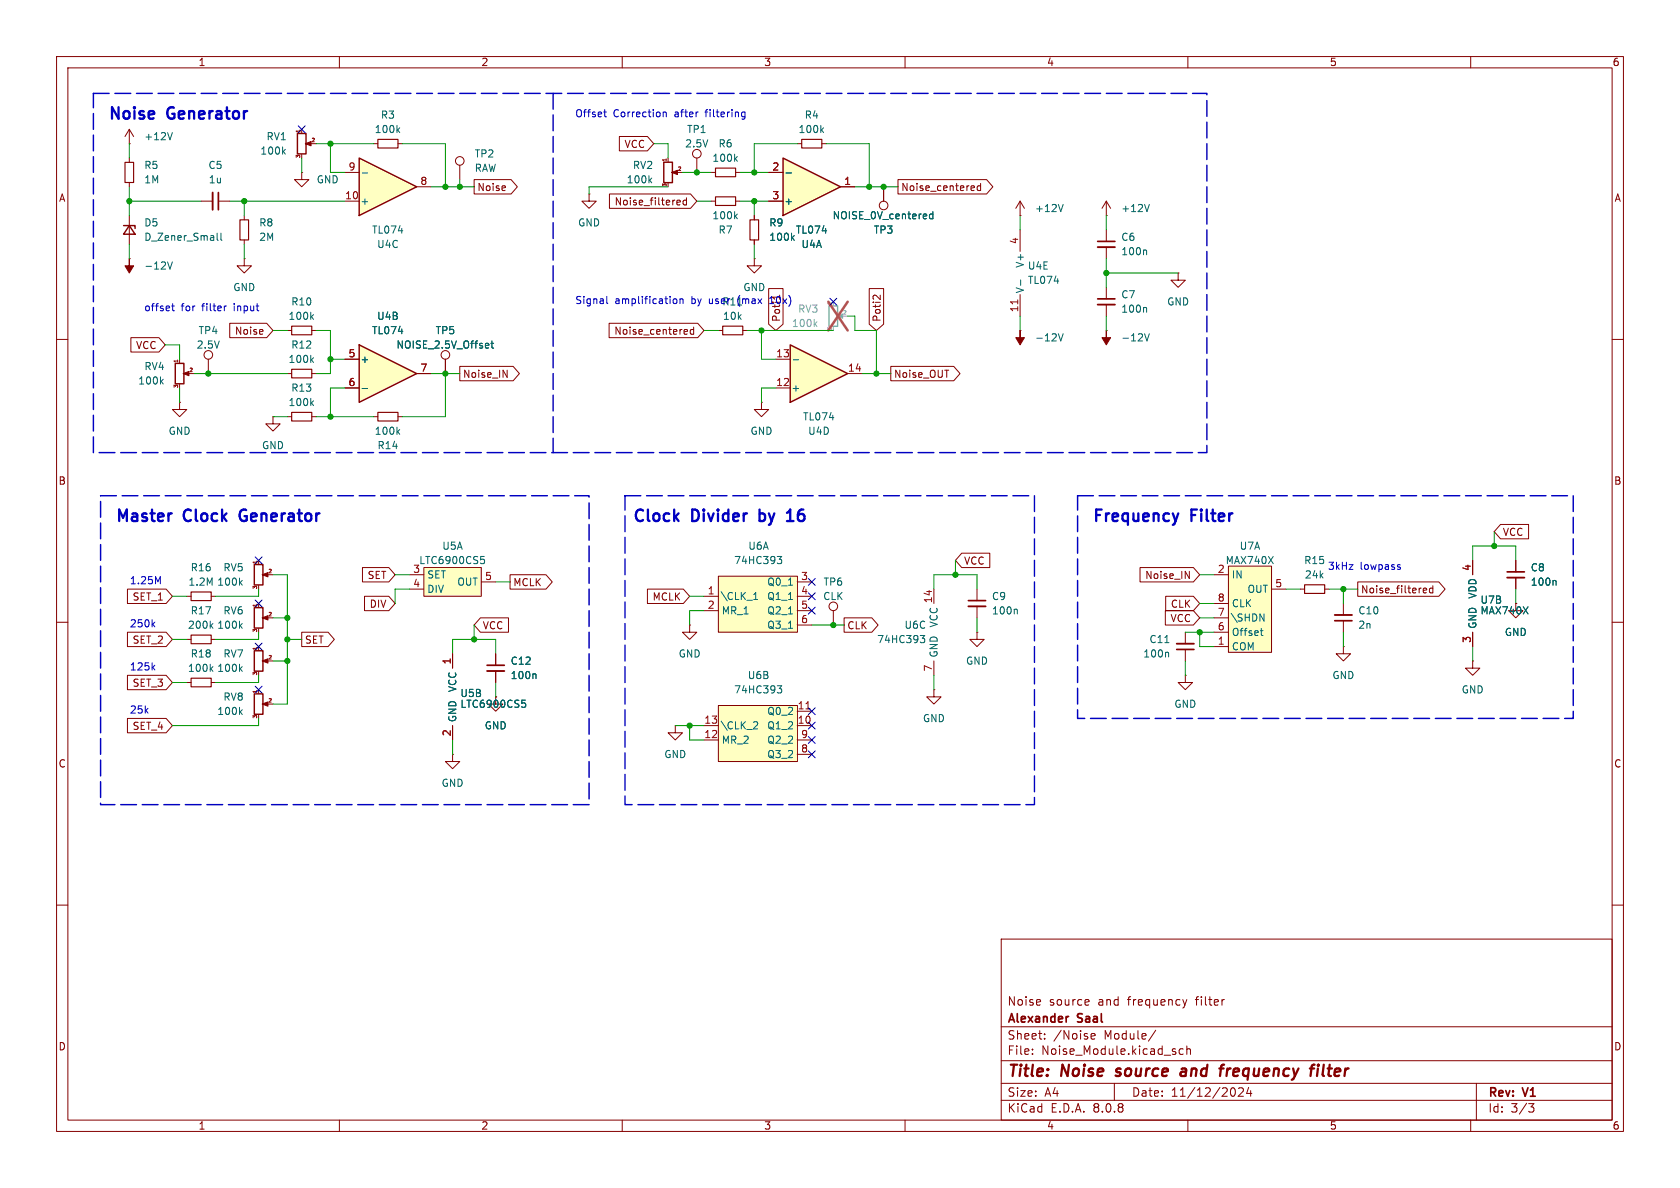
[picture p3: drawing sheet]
<svg xmlns="http://www.w3.org/2000/svg" width="297mm" height="210mm" viewBox="0 0 297 210" stroke-linecap="round" stroke-linejoin="round" font-family="sans-serif">
<g fill="none" stroke="#840000" stroke-width=".18">
<path d="M10 10h277v190h-277zM12 12h273v186h-273zM60 10v2M110 10v2M160 10v2M210 10v2M260 10v2M195.6 38.1h.1M195.6 35.6l-.8 1.2M195.6 35.6v2.5M195.6 35.6l.7 1.2M180.3 58.4h.1"/>
<path d="M180.3 40.6v3.9M180.3 52.1v3.8M10 60h2M31.7 71.1v1.3h1.3l-1.3 1.3-1.2-1.3h1.2M31.7 71.1h.1M285 60h2M10 110h2M285 110h2M10 160h2M177 166h108v32h-108zM192.3 176.7l.2 .4-.7 .1M192.5 177.6l-.2 .1"/>
<path d="M209.1 176.7l.4 1M209.5 177.7l-.2 .4M209.8 176.7l-.3 1M216.3 176.7h.2M285 160h2M60 198v2M110 198v2M160 198v2M177 194.5h108M177 191.5h108M177 187.5h108M177 181.5h108"/>
<path d="M182.5 186.3v.1M182.5 185.5v.1M184.7 183.6v.1M184.7 182.8v.1M192.9 183.2l.7-.1-.1-.3-.4-.1-.2 .2 .1 .7h.5M197 191.5v3M204.3 182.1l-1.3 2M209.2 185.5l-.5-.1-.2 .3v.4l.1 .2h.6M209.8 185.5l.2-.1 .4 .1 .1 .9M209.8 184.9v1.5M210 198v2M218.2 192.4l.2 .8-.2 .5-.2 .1"/>
<path d="M219.7 192.4v.5l-.8 .9h.9M220.7 192.2l-.3 1.1h.9M221.1 192.8v1M260 198v2M261 191.5v6.5M270.2 195.1h1l-.5 .6 .4 .1 .1 .5-.3 .3h-.4"/>
</g>
<path d="M197.2 190.1l.2 .1M197.5 189l-.2 .3 .1 .1M208.9 189l.2-.1 .5 .1M209.7 189.4h-.7a.4 .4 0 0 0-.3 .4 .4 .4 0 0 0 .2 .4l.7-.1M217 188.9l-.2 1.3M217.6 188.9l-.4 .1-.3 .3M233 188.9l-.2 1.3M233.1 188.2v.2M233.1 188.2l-.1 .1 .1 .1M233.1 188.2l.1 .1-.1 .1M234 188.2l-.2 1.7 .3 .3" fill="none" stroke="#840000" stroke-width=".4"/>
<path d="M188.8 179.7h.1" fill="none" stroke="#840000" stroke-width=".3"/>
<path d="M203.2 36.1l-.4 1.3M180.4 49.5v1M187.1 59l.4 1.3 .5-1.3" fill="none" stroke="#006464" stroke-width=".18"/>
<path d="M180.3 58.4v1.3h.8l-.8 1.3-.7-1.3h.7z" fill="#840000" stroke="#840000" stroke-width=".18"/>
<path d="M179.9 53v.7" fill="none" stroke="#a90000" stroke-width=".18"/>
<path d="M139.7 61l10.2 5-10.2 5.1z" fill="#ffffc2"/>
<path d="M117.3 28.7h1.6v3.6h-1.6zM139.7 61l10.2 5-10.2 5.1zM45 107.4h1.5v3.6h-1.5z" fill="none" stroke="#840000" stroke-width=".25"/>
<g fill="none" stroke="#840000" stroke-width=".18">
<path d="M118.1 27.9v.7M118.1 32.4v.6M119.7 30.5h.9M125.7 35.6h.8M130 35.6h.8M133.3 38.1v.8M156.2 33v2.6M180.3 38.1h.1M180.3 35.6l-.7 1.2M180.3 35.6v2.5M180.3 35.6l.8 1.2M127 58.4h.8"/>
<path d="M131.3 58.4h.8M133.3 45.7v1.3h1.3l-1.3 1.3-1.2-1.3h1.2M133.3 45.7h.1M133.3 42.4v.8M195.6 58.4h.1M195.6 40.6v2.1M195.6 43.7v2M195.6 50.8v2M195.6 53.8v2.1M208.3 48.3v1.2h1.2l-1.2 1.3-1.3-1.3h1.3M208.3 48.3h.1M50.8 73.7h.8"/>
<path d="M55.1 73.7h.8M137.2 68.6h2.5M137.2 63.5h2.5M149.9 66h2.5M33 113h.8M37.3 113h.8M45.7 106.7v.6M45.7 111.1v.7M47.3 109.2h1"/>
<circle cx="156.2" cy="36.3" r=".76"/>
</g>
<g fill="none" stroke="#006464" stroke-width=".18">
<path d="M114.9 31.8l.3 .5M115.2 31.5l-.5 .5M130 38.2l.4 .5M130.4 37.8l-.5 .5M164.9 37.4v1.3M164.9 37.9l-.3-.1-.3 .3 .1 .5h.5M188 36.1l-.5 1.3M140.1 42l.3 .5M140.4 41.6l-.5 .5M202.3 59l.5 1.3 .4-1.3M202.5 54.3l.2 .2v.7M202.5 44.2l.2 .2v.6"/>
<path d="M55.1 71.2l.3 .5M55.4 70.9l-.5 .4M140.2 63.6h1M37.3 110.6l.3 .5M37.6 110.2l-.4 .5M42.5 110.6l.3 .5M42.8 110.2l-.5 .5"/>
</g>
<path d="M126.5 34.8h3.5v1.5h-3.5zM132.6 38.9h1.5v3.5h-1.5zM127.8 57.7h3.5v1.5h-3.5zM51.6 72.9h3.5v1.5h-3.5zM33.8 112.3h3.5v1.5h-3.5z" fill="none" stroke="#840000" stroke-width=".2"/>
<path d="M194.1 53.8h3M194.1 43.7h3" fill="none" stroke="#840000" stroke-width=".33"/>
<path d="M194.1 52.8h3M194.1 42.7h3" fill="none" stroke="#840000" stroke-width=".3"/>
<g fill="#840000" stroke="#840000" stroke-width=".18">
<path d="M195.6 58.4v1.3h.7l-.7 1.3-.8-1.3h.8z"/>
<path d="M118.7 30.5l1.1-.4v.8l-1.1-.4h.3z"/>
<path d="M46.4 109.2l1-.4v.8l-1-.4h.2z"/>
</g>
<path d="M117.8 28.1v.3M45.4 106.8v.4" fill="none" stroke="#a90000" stroke-width=".18"/>
<path d="M148 55.9l1-.4v.8l-1-.4h.2z" fill="#9c9b98" stroke="#9c9b98" stroke-width=".18"/>
<path d="M146.6 54.1h1.5v3.6h-1.5z" fill="none" stroke="#9c9b98" stroke-width=".25"/>
<path d="M147.3 53.3v.7M147.3 57.8v.6M148.9 55.9h1" fill="none" stroke="#9c9b98" stroke-width=".18"/>
<path d="M147 53.5v.3" fill="none" stroke="#a5a4a2" stroke-width=".18"/>
<path d="M144.1 57.2l.3 .5M144.4 56.9l-.5 .5" fill="none" stroke="#939391" stroke-width=".18"/>
<path d="M146.4 53.3l3.5 5.1M149.9 53.3l-3.5 5.1" fill="none" stroke="#e65255" stroke-width=".46"/>
<path d="M138.4 27.9l10.2 5.1-10.2 5.1z" fill="#ffffc2"/>
<path d="M138.4 27.9l10.2 5.1-10.2 5.1zM45 99.8h1.5v3.6h-1.5z" fill="none" stroke="#840000" stroke-width=".25"/>
<path d="M135.9 30.5h2.5M135.9 35.6h2.5M141 25.4h.7M145.3 25.4h.7M148.6 33h2.5M45.7 99.1v.6M33 105.4h.8M37.3 105.4h.8M45.7 103.5v.6M47.3 101.6h1M87.6 115.6v2M87.6 118.6v2.1" fill="none" stroke="#840000" stroke-width=".18"/>
<path d="M139 30.6h.9M145.2 23l.4 .4M145.6 22.6l-.5 .5M42.5 103l.3 .4M42.8 102.6l-.5 .5M94.6 119.1l.2 .2v.7" fill="none" stroke="#006464" stroke-width=".18"/>
<path d="M141.7 24.6h3.6v1.6h-3.6zM33.8 104.6h3.5v1.6h-3.5z" fill="none" stroke="#840000" stroke-width=".2"/>
<path d="M46.4 101.6l1-.4v.8l-1-.4h.2z" fill="#840000" stroke="#840000" stroke-width=".18"/>
<path d="M45.4 99.2v.4" fill="none" stroke="#a90000" stroke-width=".18"/>
<path d="M86.1 118.6h3.1" fill="none" stroke="#840000" stroke-width=".33"/>
<path d="M86.1 117.6h3.1" fill="none" stroke="#840000" stroke-width=".3"/>
<path d="M74.9 100.3h10.2v5.1h-10.2z" fill="#ffffc2"/>
<g fill="none" stroke="#840000" stroke-width=".18">
<path d="M22.9 25.4h.1M22.9 22.9l-.8 1.2M22.9 22.9v2.5M22.9 27.9v.8M22.9 32.3v.7M22.9 38.1v5.1M22.9 22.9l.7 1.2M43.2 38.1v.8M53.3 22.9v.6M53.3 27.3v.6M54.9 25.4h1M66 25.4h.8"/>
<path d="M70.4 25.4h.7M81.3 29.2v2.6M104.1 34.3v1.3h1.3l-1.3 1.2-1.2-1.2h1.2M104.1 34.3h.1M123.2 27.9v2.6M125.7 30.5h.8M130 30.5h.8M43.2 42.4v.8M48.3 73.7v1.2h1.2l-1.2 1.3-1.3-1.3h1.3M48.3 73.7h.1M66 73.7h.8M70.4 73.7h.7"/>
<path d="M78.7 63.5v2.5M72.4 101.6h2.5M72.4 104.1h2.5M74.9 100.3h10.2v5.1h-10.2zM80 115.6v2.5M85.1 102.9h2.5M80 133.4v1.2h1.3l-1.3 1.3-1.3-1.3h1.3M80 133.4h.1M80 128.3v2.5M87.6 123.2v1.3h1.3l-1.3 1.2-1.2-1.2h1.2M87.6 123.2h.1M165.1 121.9v1.3h1.3l-1.3 1.3-1.3-1.3h1.3"/>
<path d="M165.1 121.9h.1"/>
<circle cx="81.3" cy="28.4" r=".76"/>
<circle cx="123.2" cy="27.2" r=".76"/>
<circle cx="78.7" cy="62.7" r=".76"/>
</g>
<g fill="none" stroke="#006464" stroke-width=".18">
<path d="M30.5 23.4l-.5 1.3M50.1 26.8l.3 .4M50.4 26.4l-.4 .5M70.3 23l.4 .4M70.7 22.6l-.5 .5M130 28l.4 .5M130.4 27.7l-.5 .5M38.4 41.2v1.1l.2 .2M39.1 41.2v1.1l.1 .2M70.3 76.3l.4 .5M70.7 75.9l-.5 .5M86.4 60.8v.2l-.6 .1"/>
<path d="M86.8 60.7h.5M87 60.3v1.1l.3 .1M85 98.4h.6M85.1 98.9h.3l.3 .2-.1 .4-.5 .1M92.3 123.8h.6M92.4 124.3h.3l.2 .2-.1 .5h-.4"/>
</g>
<path d="M22.1 28.7h1.5v3.6h-1.5zM42.4 38.9h1.5v3.5h-1.5zM66.8 24.6h3.6v1.6h-3.6zM126.5 29.7h3.5v1.5h-3.5zM66.8 72.9h3.6v1.5h-3.6z" fill="none" stroke="#840000" stroke-width=".2"/>
<path d="M21.8 39.9h2.1v.5M22.9 39.9l1 1.5h-2.1zM52.6 23.6h1.5v3.6h-1.5z" fill="none" stroke="#840000" stroke-width=".25"/>
<path d="M54 25.4l1-.4v.8l-1-.4h.2z" fill="#840000" stroke="#840000" stroke-width=".18"/>
<path d="M53 23v.4" fill="none" stroke="#a90000" stroke-width=".18"/>
<path d="M63.5 61l10.2 5-10.2 5.1z" fill="#ffffc2"/>
<path d="M31 64.2h1.5v3.6h-1.5zM63.5 61l10.2 5-10.2 5.1z" fill="none" stroke="#840000" stroke-width=".25"/>
<g fill="none" stroke="#840000" stroke-width=".18">
<path d="M50.8 58.4h.8M55.1 58.4h.8M31.7 63.5v.6M31.7 67.9v.7M33.3 66h1M36.8 63.5v2.5M50.8 66h.8M55.1 66h.8M61 63.5h2.5M61 68.6h2.5M73.7 66h2.5M121.9 110.5v1.3h1.3l-1.3 1.2-1.3-1.2h1.3"/>
<path d="M121.9 110.5h.1M172.7 111.8v1.2h1.3l-1.3 1.3-1.3-1.3h1.3M172.7 111.8h.1M119.4 128.3v1.2h1.2l-1.2 1.3-1.3-1.3h1.3M119.4 128.3h.1"/>
<circle cx="36.8" cy="62.7" r=".76"/>
</g>
<path d="M55.1 56l.3 .5M55.4 55.6l-.5 .5M28.5 67.4l.4 .5M28.9 67l-.5 .5M55.1 63.6l.3 .5M55.4 63.2l-.5 .5M64 68.7h1" fill="none" stroke="#006464" stroke-width=".18"/>
<path d="M32.4 66l1-.3v.7l-1-.4h.2z" fill="#840000" stroke="#840000" stroke-width=".18"/>
<path d="M31.4 63.6v.4" fill="none" stroke="#a90000" stroke-width=".18"/>
<path d="M51.6 57.7h3.5v1.5h-3.5zM51.6 65.3h3.5v1.5h-3.5z" fill="none" stroke="#840000" stroke-width=".2"/>
<path d="M127 101.9h14v9.9h-14z" fill="#ffffc2"/>
<path d="M124.5 105.4h2.5M124.5 108h2.5M127 101.9h14v9.9h-14zM141 105.4h2.5M141 108h2.5M141 102.9h2.5M141 110.5h2.5" fill="none" stroke="#840000" stroke-width=".18"/>
<path d="M137.4 98.4h.8l-.4 .5 .3 .1 .1 .4-.2 .2h-.4M133.2 106h.8" fill="none" stroke="#006464" stroke-width=".18"/>
<path d="M127 124.7h14v9.9h-14z" fill="#ffffc2"/>
<g fill="none" stroke="#840000" stroke-width=".18">
<path d="M35.6 35.6h2M38.6 35.6h2M22.9 45.7h.1M43.2 45.7v1.3h1.2l-1.2 1.3-1.3-1.3h1.3M43.2 45.7h.1M165.1 104.1v2.6M165.1 116.8v2.6M124.5 128.3h2.5M124.5 130.8h2.5M127 124.7h14v9.9h-14zM141 128.3h2.5M141 125.7h2.5"/>
<path d="M141 130.8h2.5M141 133.4h2.5"/>
</g>
<path d="M142.5 125.3h.7" fill="none" stroke="#a90000" stroke-width=".18"/>
<path d="M29.6 46.3l.4 1.3 .5-1.3M162.7 112.3h.8l-.4 .5 .3 .1 .1 .5-.3 .2h-.3M133.2 128.8h.8M133.9 127.7v.4M137.4 121.2h.8l-.4 .5 .3 .1 .1 .5-.2 .2h-.4" fill="none" stroke="#006464" stroke-width=".18"/>
<path d="M22.9 45.7v1.3h.7l-.7 1.3-.8-1.3h.8z" fill="#840000" stroke="#840000" stroke-width=".18"/>
<path d="M37.6 34v3.1" fill="none" stroke="#840000" stroke-width=".33"/>
<path d="M38.6 34v3.1" fill="none" stroke="#840000" stroke-width=".3"/>
<path d="M63.5 27.9l10.2 5.1-10.2 5.1z" fill="#ffffc2"/>
<path d="M63.5 27.9l10.2 5.1-10.2 5.1zM45 115h1.5v3.6h-1.5zM45 122.7h1.5v3.6h-1.5z" fill="none" stroke="#840000" stroke-width=".25"/>
<g fill="none" stroke="#840000" stroke-width=".18">
<path d="M53.3 30.5v1.3h1.3l-1.3 1.2-1.2-1.2h1.2M53.3 30.5h.1M61 35.6h2.5M61 30.5h2.5M73.7 33h2.5M45.7 114.3v.6M45.7 118.7v.7M47.3 116.8h1M147.3 108v2.5M172.7 104.1v2.1M172.7 107.2v2M209.5 119.4v1.3h1.3l-1.3 1.2-1.2-1.2h1.2"/>
<path d="M209.5 119.4h.1M209.5 111.8v2M209.5 114.8v2M229.9 104.1h.7M234.2 104.1h.7M268 106.7v1.3h1.2l-1.2 1.2-1.3-1.2h1.3M268 106.7h.1M33 120.7h.8M37.3 120.7h.8M45.7 121.9v.7M45.7 126.4v.6M47.3 124.5h1"/>
<circle cx="147.3" cy="107.2" r=".76"/>
</g>
<path d="M64 30.6h1M37.3 118.2l.3 .5M37.6 117.8l-.4 .5M42.5 118.2l.3 .5M42.8 117.8l-.5 .5M179.7 107.7l.1 .2v.6M205.9 113.6h.8M206.4 115.3l.2 .2v.6M42.5 125.8l.3 .5M42.8 125.5l-.5 .4" fill="none" stroke="#006464" stroke-width=".18"/>
<path d="M171.2 107.2h3M208 113.8h3.1" fill="none" stroke="#840000" stroke-width=".33"/>
<path d="M171.2 106.2h3M208 114.8h3.1" fill="none" stroke="#840000" stroke-width=".3"/>
<g fill="#840000" stroke="#840000" stroke-width=".18">
<path d="M46.4 124.5l1-.4v.7l-1-.3h.2z"/>
<path d="M46.4 116.8l1-.3v.7l-1-.4h.2z"/>
</g>
<path d="M45.4 114.4v.4M45.4 122.1v.3" fill="none" stroke="#a90000" stroke-width=".18"/>
<path d="M33.8 119.9h3.5v1.5h-3.5zM230.6 103.4h3.6v1.5h-3.6z" fill="none" stroke="#840000" stroke-width=".2"/>
<path d="M217.2 100.1h7.6v15.2h-7.6z" fill="#ffffc2"/>
<g fill="none" stroke="#840000" stroke-width=".18">
<path d="M83.8 31.7h6.6l1.1 1.3-1.1 1.3h-6.6zM107.7 34.3h14.4l1.1 1.3-1.1 1.2h-14.4zM109.5 24.1h5l1.1 1.3-1.1 1.3h-5zM119.8 35.4h.4l.1 .3-.6 .1M120.2 36.2h-.4M121.4 35.4h-.4l-.2 .2 .1 .6h.5M121.4 35v1.2M133.3 38.1v.8M135.9 30.5h2.5M135.9 35.6h2.5M148.6 33h2.5M156.2 33v2.6"/>
<path d="M158.7 31.7h15.7l1.1 1.3-1.1 1.3h-15.7zM172.1 32.8l.2 .3-.6 .2M172.2 33.6l-.1 .1M173.4 32.4v1.3M173.4 32.9l-.4-.1-.2 .3 .1 .5h.5M23.1 59.7h5l1.1 1.3-1.1 1.2h-5zM40.6 57.1h6.5l1.2 1.3-1.2 1.3h-6.5zM107.7 57.1h15.6l1.2 1.3-1.2 1.3h-15.6zM121.4 58.2l.1 .3-.6 .2M121.5 59l-.1 .1M122.6 57.8v1.3M122.6 58.3l-.3-.1-.3 .3 .1 .5h.5"/>
<path d="M133.3 42.4v.8M135.9 51h2.5v6.3l-1.2 1.1-1.3-1.1zM153.7 51h2.5v6.3l-1.3 1.1-1.2-1.1zM155.6 52.2v.8l-.9-.8-.3 .1-.1 .4M61 63.5h2.5M61 68.6h2.5M73.7 66h2.5M78.7 63.5v2.5M81.3 64.8h9.4l1.1 1.2-1.1 1.3h-9.4zM88.9 65.4l.8 1.3v-1.3M134.6 71.1v1.3h1.3l-1.3 1.3-1.3-1.3h1.3M134.6 71.1h.1"/>
<path d="M157.5 64.8h11.1l1.1 1.2-1.1 1.3h-11.1zM170 97.8h5v2.5h-5l-1.1-1.2zM260.3 99.1v2.5M265.3 92.7h4.9v2.6h-4.9l-1.1-1.3zM268 99.1v2M22.5 104.1h6.9l1.1 1.3-1.1 1.3h-6.9zM22.5 119.4h6.9l1.1 1.3-1.1 1.2h-6.9zM22.5 111.8h6.9l1.1 1.2-1.1 1.3h-6.9zM53.3 111.8h4.7l1.1 1.2-1.1 1.3h-4.7zM64.1 100.3h4.6l1.1 1.3-1.1 1.3h-4.6zM64.4 105.4h4.3l1.1 1.3-1.1 1.3h-4.3zM80 115.6v2.5"/>
<path d="M84.9 109.2h5v2.6h-5l-1.1-1.3zM87.6 115.6v2M87.6 118.6v2.1M90.2 101.6h6.3l1.1 1.3-1.1 1.2h-6.3zM114.5 104.1h6.3l1.1 1.3-1.1 1.3h-6.3zM149.2 109.2h4.9l1.1 1.3-1.1 1.3h-4.9zM201.5 100.3h9.5l1.1 1.3-1.1 1.3h-9.5zM206 107.9h5l1.1 1.3-1.1 1.3h-5zM206.1 105.4h4.9l1.1 1.3-1.1 1.3h-4.9zM209.5 101l.8 1.3v-1.3M214.6 114.3h2.6M214.6 101.6h2.6"/>
<path d="M214.6 111.8h2.6M214.6 109.2h2.6M214.6 106.7h2.6M217.2 100.1h7.6v15.2h-7.6zM224.8 104.1h2.5M237.5 114.3v1.3h1.3l-1.3 1.2-1.3-1.2h1.3M237.5 114.3h.1M237.5 106.7v2M237.5 109.7v2.1M240 102.9h14.4l1.1 1.2-1.1 1.3h-14.4zM251.8 104h.4v.3l-.6 .1M252.2 104.7l-.4 .1"/>
<path d="M253.3 104h-.4l-.2 .2 .1 .5h.5M253.3 103.5v1.3M260.3 116.8v1.3h1.3l-1.3 1.3-1.2-1.3h1.2M260.3 116.8h.1M260.3 111.8v2.5M268 106.7h.1M268 102.1v2M22.5 127h6.9l1.1 1.3-1.1 1.2h-6.9zM80 128.3v2.5M87.6 123.2h.1"/>
</g>
<g fill="none" stroke="#006464" stroke-width=".18">
<path d="M139 30.6h.9M164.9 37.4v1.3M164.9 37.9l-.3-.1-.3 .3 .1 .5h.5M140.1 42l.3 .5M140.4 41.6l-.5 .5M64 68.7h1M86.4 60.8v.2l-.6 .1M86.8 60.7h.5M87 60.3v1.1l.3 .1M94.6 119.1l.2 .2v.7M222.8 111.5h.5M223 111.1v1.1l.3 .1"/>
<path d="M274.9 102.6l.2 .2v.7M92.3 123.8h.6M92.4 124.3h.3l.2 .2-.1 .5h-.4"/>
</g>
<path d="M236 108.7h3M266.4 102.1h3.1" fill="none" stroke="#840000" stroke-width=".33"/>
<path d="M236 109.7h3M266.4 101.1h3.1" fill="none" stroke="#840000" stroke-width=".3"/>
<g fill="none" stroke="#0000c2" stroke-width=".18">
<path d="M106.7 19.8h.5M106.9 19.4v1.1l.3 .1M117.2 19.9l.2-.1 .3 .1 .1 .7M117.2 19.8v.8M131.2 19.9h.5M131.7 19.8v1l-.1 .2-.3 .1M131.2 20.6h.5M30.3 54.1h.5M30.5 53.7v1.1l.3 .1M40 54.1l-.2 .1M107.3 52.4v1.1l.1 .2M119 53.1l.2-.3 .3 .1 .2 .2-.2 .5-.3 .1-.2-.3"/>
<path d="M120.2 52.9l.2-.1 .3 .1 .1 .8M120.2 52.8v.9M136.1 53.7h.7M136.4 52.4l-.3 .4M247.2 99.8l.3 .1M27 110.3l.4 .5M27 118l.4 .4M27.4 110l-.5 .5M27.4 117.6l-.5 .5M27.9 102.8l.4-.9v1.3M247.2 100.2l.3 .1 .1 .2-.2 .2h-.2"/>
</g>
<path d="M42.6 90.4a1.41 1.41 0 0 0 0 1.4M134.3 90.1v2M134.3 92l.2 .1M134.5 90.8l-.2 .1M139.1 92.1h1.2M139.3 90.6l.4-.5v2M208.3 90.8l-.5 1.3" fill="none" stroke="#0000c2" stroke-width=".41"/>
<path d="M16.5 16.5h196.9v63.5h-196.9zM97.8 16.5v63.5M17.8 87.6h86.3v54.6h-86.3zM110.5 87.6h72.4v54.6h-72.4zM190.5 87.6h87.6v39.4h-87.6z" fill="none" stroke="#0000c2" stroke-width=".25" stroke-dasharray="2.8 1"/>
<g fill="none" stroke="#009600" stroke-width=".18">
<path d="M22.9 35.6h12.7M22.9 25.4v2.5M22.9 33v5.1M40.6 35.6h20.4M43.2 35.6v2.5M53.3 27.9v2.6M55.9 25.4h10.1M58.4 25.4v5.1h2.6M71.1 25.4h7.6v7.6M76.2 33h7.6M81.3 31.8v1.2M115.6 25.4h2.5v2.5"/>
<path d="M118.1 33h-14v1.3M120.6 30.5h5.1M123.2 35.6h2.5M130.8 35.6h5.1M130.8 30.5h5.1M133.3 35.6v2.5M141 25.4h-7.7v5.1M146 25.4h7.7v7.6M151.1 33h7.6M180.3 38.1v2.5M195.6 38.1v2.5M22.9 43.2v2.5"/>
<path d="M43.2 43.2v2.5M48.3 58.4h2.5M55.9 58.4h2.5v7.6h-2.5M124.5 58.4h2.5M132.1 58.4h15.2M133.3 43.2v2.5M134.6 58.4v5.1h2.6M149.9 55.9h1.2v2.5h3.8v7.6M180.3 55.9v2.5M195.6 45.7v5.1M195.6 55.9v2.5M195.6 48.3h12.7"/>
<path d="M29.2 61h2.5v2.5M31.7 68.6v2.5M34.3 66h16.5M48.3 73.7h2.5M55.9 73.7h10.1M58.4 63.5h2.6M61 68.6h-2.6v5.1M76.2 66h5.1M78.7 66v7.7h-7.6M137.2 68.6h-2.6v2.5M152.4 66h5.1M168.9 99.1v2.5"/>
<path d="M260.3 99.1v-2.6h7.7v2.6M264.2 94v2.5M30.5 113h2.5M30.5 105.4h2.5M45.7 111.8v1.2h-7.6M45.7 104.1v1.3h-7.6M45.7 119.4v1.3h-7.6M48.3 101.6h2.5v22.9h-2.5M48.3 109.2h2.5M48.3 116.8h2.5M50.8 113h2.5M69.8 101.6h2.6"/>
<path d="M72.4 104.1h-2.6v2.6M80 115.6v-2.6h7.6v2.6M83.8 110.5v2.5M87.6 102.9h2.6M121.9 105.4h2.6M124.5 108h-2.6v2.5M143.5 110.5h5.7M165.1 104.1v-2.5h7.6v2.5M165.1 119.4v2.5M172.7 109.2v2.6M209.5 111.8h5.1M209.5 116.8v2.6"/>
<path d="M212.1 111.8v2.5h2.5M212.1 109.2h2.5M212.1 101.6h2.5M212.1 106.7h2.5M227.3 104.1h2.6M234.9 104.1h5.1M237.5 104.1v2.6M237.5 111.8v2.5M260.3 114.3v2.5M268 104.1v2.6M30.5 120.7h2.5M45.7 127v1.3h-15.2"/>
<path d="M80 130.8v2.6M87.6 120.7v2.5M119.4 128.3h5.1M121.9 128.3v2.5h2.6"/>
</g>
<g fill="none" stroke="#000084" stroke-width=".18">
<path d="M52.7 22.3l1.2 1.2M53.9 22.3l-1.2 1.2M146.7 52.7l1.2 1.2M147.9 52.7l-1.2 1.2M45.1 98.5l1.2 1.2M46.3 98.5l-1.2 1.2M45.1 113.7l1.2 1.2M45.1 106.1l1.2 1.2M46.3 113.7l-1.2 1.2M46.3 106.1l-1.2 1.2M142.9 104.8l1.2 1.2M142.9 107.3l1.2 1.3"/>
<path d="M142.9 102.3l1.2 1.2M144.1 104.8l-1.2 1.2M144.1 107.3l-1.2 1.3M144.1 102.3l-1.2 1.2M45.1 121.3l1.2 1.2M46.3 121.3l-1.2 1.2M142.9 125.1l1.2 1.2M142.9 132.7l1.2 1.3M142.9 130.2l1.2 1.2M142.9 127.7l1.2 1.2M144.1 125.1l-1.2 1.2M144.1 132.7l-1.2 1.3"/>
<path d="M144.1 130.2l-1.2 1.2M144.1 127.7l-1.2 1.2"/>
</g>
<g fill="#009600" stroke="#009600" stroke-width=".18">
<circle cx="78.7" cy="33" r=".46"/>
<circle cx="58.4" cy="63.5" r=".46"/>
<circle cx="78.7" cy="66" r=".46"/>
<circle cx="50.8" cy="113" r=".46"/>
<circle cx="50.8" cy="109.2" r=".46"/>
<circle cx="50.8" cy="116.8" r=".46"/>
<circle cx="36.8" cy="66" r=".46"/>
<circle cx="58.4" cy="73.7" r=".46"/>
<circle cx="43.2" cy="35.6" r=".46"/>
<circle cx="22.9" cy="35.6" r=".46"/>
<circle cx="58.4" cy="25.4" r=".46"/>
<circle cx="83.8" cy="113" r=".46"/>
<circle cx="81.3" cy="33" r=".46"/>
<circle cx="147.3" cy="110.5" r=".46"/>
<circle cx="121.9" cy="128.3" r=".46"/>
<circle cx="212.1" cy="111.8" r=".46"/>
<circle cx="168.9" cy="101.6" r=".46"/>
<circle cx="154.9" cy="66" r=".46"/>
<circle cx="195.6" cy="48.3" r=".46"/>
<circle cx="153.7" cy="33" r=".46"/>
<circle cx="156.2" cy="33" r=".46"/>
<circle cx="133.3" cy="30.5" r=".46"/>
<circle cx="134.6" cy="58.4" r=".46"/>
<circle cx="123.2" cy="30.5" r=".46"/>
<circle cx="133.3" cy="35.6" r=".46"/>
<circle cx="237.5" cy="104.1" r=".46"/>
<circle cx="264.2" cy="96.5" r=".46"/>
</g>
<g font-size="2.8" fill="#0000c2">
<text x="19" y="21.7">Noise</text>
<text x="29.7" y="21.7">Generator</text>
<text x="20.3" y="92.8">Master</text>
<text x="32.6" y="92.8">Clock</text>
<text x="43.3" y="92.8">Generator</text>
<text x="111.8" y="92.8">Clock</text>
<text x="122.4" y="92.8">Divider</text>
<text x="135.2" y="92.8">by</text>
<text x="140.9" y="92.8">16</text>
<text x="193" y="92.8">Frequency</text>
<text x="210.7" y="92.8">Filter</text>
</g>
<g font-size="2.8" fill="#840000">
<text x="178" y="190.9">Title:</text>
<text x="187.7" y="190.9">Noise</text>
<text x="198.2" y="190.9">source</text>
<text x="210.4" y="190.9">and</text>
<text x="218.2" y="190.9">frequency</text>
<text x="235" y="190.9">filter</text>
</g>
<g font-size="2.1" fill="#840000">
<text x="178" y="178">Noise</text>
<text x="185.4" y="178">source</text>
<text x="194.2" y="178">and</text>
<text x="199.5" y="178">frequency</text>
<text x="211.7" y="178">filter</text>
<text x="178" y="184">Sheet:</text>
<text x="178" y="181.2">Alexander</text>
<text x="186.2" y="184">/Noise</text>
<text x="190.6" y="181.2">Saal</text>
<text x="195.2" y="184">Module/</text>
<text x="178" y="186.7">File:</text>
<text x="184.1" y="186.7">Noise_Module.kicad_sch</text>
<text x="178" y="196.9">KiCad</text>
<text x="178" y="194.1">Size:</text>
<text x="184.7" y="194.1">A4</text>
<text x="185.7" y="196.9">E.D.A.</text>
<text x="193.3" y="196.9">8.0.8</text>
<text x="200" y="194.1">Date:</text>
<text x="207" y="194.1">11/12/2024</text>
<text x="263" y="194.3">Rev:</text>
<text x="263" y="196.9">Id:</text>
<text x="267.1" y="196.9">3/3</text>
<text x="269.4" y="194.3">V1</text>
</g>
<g font-size="1.8" fill="#840000">
<text x="35" y="11.9">1</text>
<text x="85" y="11.9">2</text>
<text x="135" y="11.9">3</text>
<text x="185" y="11.9">4</text>
<text x="235" y="11.9">5</text>
<text x="285" y="11.9">6</text>
<text x="110.3" y="26.4">VCC</text>
<text x="10.3" y="35.9">A</text>
<text x="84.3" y="34">Noise</text>
<text x="159.2" y="34">Noise_centered</text>
<text x="285.3" y="35.9">A</text>
<text x="108.6" y="36.5">Noise_filtered</text>
<text x="41.4" y="59.4">Noise</text>
<text x="108.5" y="59.4">Noise_centered</text>
<text x="155.9" y="57" transform="rotate(-90 155.9 57)">Poti2</text>
<text x="23.9" y="61.9">VCC</text>
<text x="81.8" y="67">Noise_IN</text>
<text x="158" y="67">Noise_OUT</text>
<text x="10.3" y="85.9">B</text>
<text x="285.3" y="85.9">B</text>
<text x="265.6" y="94.9">VCC</text>
<text x="170.3" y="100">VCC</text>
<text x="23.3" y="106.4">SET_1</text>
<text x="64.9" y="102.6">SET</text>
<text x="65.3" y="107.6">DIV</text>
<text x="90.6" y="103.8">MCLK</text>
<text x="115.3" y="106.4">MCLK</text>
<text x="202.4" y="102.6">Noise_IN</text>
<text x="206.9" y="107.6">CLK</text>
<text x="240.5" y="105.1">Noise_filtered</text>
<text x="23.3" y="114">SET_2</text>
<text x="53.8" y="114">SET</text>
<text x="85.2" y="111.4">VCC</text>
<text x="149.7" y="111.4">CLK</text>
<text x="206.8" y="110.2">VCC</text>
<text x="23.3" y="121.6">SET_3</text>
<text x="23.3" y="129.2">SET_4</text>
<text x="10.3" y="135.9">C</text>
<text x="285.3" y="135.9">C</text>
<text x="10.3" y="185.9">D</text>
<text x="285.3" y="185.9">D</text>
<text x="35" y="199.9">1</text>
<text x="85" y="199.9">2</text>
<text x="135" y="199.9">3</text>
<text x="185" y="199.9">4</text>
<text x="235" y="199.9">5</text>
<text x="285" y="199.9">6</text>
</g>
<g font-size="1.8" fill="#006464">
<text x="66.2" y="23.7">100k</text>
<text x="67.2" y="21.2">R3</text>
<text x="121.4" y="23.7">TP1</text>
<text x="141.1" y="23.7">100k</text>
<text x="142.2" y="21.2">R4</text>
<text x="25.4" y="25">+12V</text>
<text x="45.9" y="27.5">100k</text>
<text x="47" y="25">RV1</text>
<text x="83.8" y="28">TP2</text>
<text x="121" y="26.3">2.5V</text>
<text x="125.8" y="28.8">100k</text>
<text x="126.9" y="26.3">R6</text>
<text x="25.4" y="30.1">R5</text>
<text x="25.4" y="32.6">1M</text>
<text x="36.8" y="30.1">C5</text>
<text x="36.8" y="32.6">1u</text>
<text x="55.9" y="32.6">GND</text>
<text x="83.8" y="30.6">RAW</text>
<text x="110.7" y="32.6">100k</text>
<text x="111.8" y="30.1">RV2</text>
<text x="25.4" y="40.2">D5</text>
<text x="45.7" y="40.2">R8</text>
<text x="63.6" y="36.4">+</text>
<text x="65.7" y="41.5">TL074</text>
<text x="102.1" y="40.2">GND</text>
<text x="125.8" y="39">100k</text>
<text x="126.9" y="41.5">R7</text>
<text x="135.9" y="40.2">R9</text>
<text x="138.6" y="36.4">+</text>
<text x="140.6" y="41.5">TL074</text>
<text x="147.1" y="39">NOISE_0V_centered</text>
<text x="154.4" y="41.5">TP3</text>
<text x="182.9" y="37.7">+12V</text>
<text x="198.1" y="37.7">+12V</text>
<text x="25.4" y="42.8">D_Zener_Small</text>
<text x="25.4" y="47.9">-12V</text>
<text x="45.7" y="42.8">2M</text>
<text x="66.6" y="44">U4C</text>
<text x="135.9" y="42.8">100k</text>
<text x="141.6" y="44">U4A</text>
<text x="181.2" y="47.4" transform="rotate(-90 181.2 47.4)">V+</text>
<text x="181.6" y="47.9">U4E</text>
<text x="198.1" y="42.8">C6</text>
<text x="198.1" y="45.3">100n</text>
<text x="41.1" y="51.7">GND</text>
<text x="131.3" y="51.7">GND</text>
<text x="181.2" y="51.9" transform="rotate(-90 181.2 51.9)">V-</text>
<text x="181.6" y="50.4">TL074</text>
<text x="198.1" y="52.9">C7</text>
<text x="35" y="59.3">TP4</text>
<text x="50.9" y="56.7">100k</text>
<text x="51.4" y="54.2">R10</text>
<text x="65.7" y="59.3">TL074</text>
<text x="66.6" y="56.7">U4B</text>
<text x="76.9" y="59.3">TP5</text>
<text x="127.7" y="56.7">10k</text>
<text x="198.1" y="55.5">100n</text>
<text x="206.2" y="54.2">GND</text>
<text x="25.4" y="65.6">RV4</text>
<text x="34.7" y="61.8">2.5V</text>
<text x="50.9" y="64.4">100k</text>
<text x="51.4" y="61.8">R12</text>
<text x="63.6" y="64.4">+</text>
<text x="70" y="61.8">NOISE_2.5V_Offset</text>
<text x="182.9" y="60.6">-12V</text>
<text x="198.1" y="60.6">-12V</text>
<text x="24.3" y="68.2">100k</text>
<text x="50.9" y="72">100k</text>
<text x="51.4" y="69.4">R13</text>
<text x="139.8" y="69.4">+</text>
<text x="29.7" y="77.1">GND</text>
<text x="66.2" y="77.1">100k</text>
<text x="132.6" y="77.1">GND</text>
<text x="141.9" y="74.5">TL074</text>
<text x="142.8" y="77.1">U4D</text>
<text x="46.2" y="79.6">GND</text>
<text x="66.6" y="79.6">R14</text>
<text x="33.6" y="101.2">R16</text>
<text x="39.4" y="101.2">RV5</text>
<text x="74" y="99.9">LTC6900CS5</text>
<text x="78.1" y="97.4">U5A</text>
<text x="129.7" y="99.9">74HC393</text>
<text x="132.2" y="97.4">U6A</text>
<text x="216.6" y="99.9">MAX740X</text>
<text x="219.1" y="97.4">U7A</text>
<text x="230.5" y="99.9">R15</text>
<text x="270.5" y="101.2">C8</text>
<text x="33.2" y="103.7">1.2M 100k</text>
<text x="75.4" y="102.5">SET</text>
<text x="75.4" y="105">DIV</text>
<text x="80.8" y="103.7">OUT</text>
<text x="127.5" y="106.3">\CLK_1</text>
<text x="135.5" y="103.7">Q0_1</text>
<text x="135.5" y="106.3">Q1_1</text>
<text x="145.4" y="106.3">CLK</text>
<text x="145.5" y="103.7">TP6</text>
<text x="175.3" y="106.3">C9</text>
<text x="217.7" y="102.5">IN</text>
<text x="217.7" y="107.5">CLK</text>
<text x="220.5" y="105">OUT</text>
<text x="230.6" y="102.5">24k</text>
<text x="261.2" y="105.9" transform="rotate(-90 261.2 105.9)">VDD</text>
<text x="261.6" y="106.9">U7B</text>
<text x="270.5" y="103.7">100n</text>
<text x="33.1" y="111.4">200k</text>
<text x="33.6" y="108.8">R17</text>
<text x="38.3" y="111.4">100k</text>
<text x="39.4" y="108.8">RV6</text>
<text x="127.5" y="108.8">MR_1</text>
<text x="135.5" y="108.8">Q2_1</text>
<text x="135.5" y="111.4">Q3_1</text>
<text x="155" y="113.9">74HC393</text>
<text x="159.8" y="111.4">U6C</text>
<text x="166" y="111" transform="rotate(-90 166 111)">VCC</text>
<text x="175.3" y="108.8">100n</text>
<text x="203.1" y="113.9">C11</text>
<text x="217.7" y="112.6">Offset</text>
<text x="217.7" y="110.1">\SHDN</text>
<text x="240" y="111.3">2n</text>
<text x="240" y="108.8">C10</text>
<text x="261.2" y="111.3" transform="rotate(-90 261.2 111.3)">GND</text>
<text x="261.6" y="108.8">MAX740X</text>
<text x="265.9" y="112.6">GND</text>
<text x="33.1" y="119">100k</text>
<text x="33.6" y="116.4">R18</text>
<text x="38.3" y="119">100k</text>
<text x="39.4" y="116.4">RV7</text>
<text x="90.2" y="117.7">C12</text>
<text x="119.9" y="116.4">GND</text>
<text x="166" y="116.3" transform="rotate(-90 166 116.3)">GND</text>
<text x="170.7" y="117.7">GND</text>
<text x="202" y="116.4">100n</text>
<text x="217.7" y="115.2">COM</text>
<text x="39.4" y="124.1">RV8</text>
<text x="80.9" y="122.4" transform="rotate(-90 80.9 122.4)">VCC</text>
<text x="81.3" y="125.3">LTC6900CS5</text>
<text x="81.3" y="123.4">U5B</text>
<text x="90.2" y="120.2">100n</text>
<text x="129.7" y="122.8">74HC393</text>
<text x="132.1" y="120.2">U6B</text>
<text x="207.5" y="125.3">GND</text>
<text x="235.5" y="120.2">GND</text>
<text x="258.3" y="122.8">GND</text>
<text x="38.3" y="126.6">100k</text>
<text x="80.9" y="127.8" transform="rotate(-90 80.9 127.8)">GND</text>
<text x="85.6" y="129.1">GND</text>
<text x="127.5" y="131.7">MR_2</text>
<text x="127.5" y="129.1">\CLK_2</text>
<text x="135.5" y="129.1">Q1_2</text>
<text x="135.5" y="126.6">Q0_2</text>
<text x="135.5" y="131.7">Q2_2</text>
<text x="163.1" y="127.9">GND</text>
<text x="117.3" y="134.2">GND</text>
<text x="135.5" y="134.2">Q3_2</text>
<text x="78" y="139.3">GND</text>
</g>
<g font-size="1.8" fill="#0000c2">
<text x="101.6" y="20.9">Offset</text>
<text x="108.4" y="20.9">Correction</text>
<text x="119.4" y="20.9">after</text>
<text x="125.1" y="20.9">filtering</text>
<text x="101.6" y="54">Signal</text>
<text x="108.7" y="54">amplification</text>
<text x="122.4" y="54">by</text>
<text x="125.7" y="54">user</text>
<text x="136.8" y="54">10x)</text>
<text x="25.4" y="55.2">offset</text>
<text x="32" y="55.2">for</text>
<text x="35.9" y="55.2">filter</text>
<text x="41.7" y="55.2">input</text>
<text x="127.6" y="54.2">R11(max</text>
<text x="138.1" y="57" transform="rotate(-90 138.1 57)">Poti1</text>
<text x="234.7" y="100.9">3kHz</text>
<text x="240.4" y="100.9">lowpass</text>
<text x="22.9" y="103.5">1.25M</text>
<text x="22.9" y="111.1">250k</text>
<text x="22.9" y="118.7">125k</text>
<text x="22.9" y="126.3">25k</text>
</g>
<g font-size="1.8" fill="#a90000">
<text x="60.9" y="35.3">10</text>
<text x="61.5" y="30.2">9</text>
<text x="74.2" y="32.8">8</text>
<text x="136.5" y="30.2">2</text>
<text x="136.5" y="35.3">3</text>
<text x="149.2" y="32.8">1</text>
<text x="180.1" y="43.3" transform="rotate(-90 180.1 43.3)">4</text>
<text x="180.1" y="55.3" transform="rotate(-90 180.1 55.3)">11</text>
<text x="61.5" y="63.2">5</text>
<text x="74.2" y="65.8">7</text>
<text x="137.1" y="63.2">13</text>
<text x="149.8" y="65.8">14</text>
<text x="61.5" y="68.3">6</text>
<text x="137.1" y="68.3">12</text>
<text x="73" y="101.3">3</text>
<text x="215.2" y="101.3">2</text>
<text x="260.1" y="101" transform="rotate(-90 260.1 101)">4</text>
<text x="73" y="103.9">4</text>
<text x="85.7" y="102.6">5</text>
<text x="125" y="105.2">1</text>
<text x="125" y="107.7">2</text>
<text x="141.5" y="102.6">3</text>
<text x="141.5" y="105.2">4</text>
<text x="141.5" y="107.7">5</text>
<text x="164.8" y="106.7" transform="rotate(-90 164.8 106.7)">14</text>
<text x="215.2" y="106.4">8</text>
<text x="225.4" y="103.9">5</text>
<text x="141.5" y="110.2">6</text>
<text x="215.2" y="111.5">6</text>
<text x="215.2" y="109">7</text>
<text x="260.1" y="113.7" transform="rotate(-90 260.1 113.7)">3</text>
<text x="79.8" y="117.5" transform="rotate(-90 79.8 117.5)">1</text>
<text x="164.8" y="118.8" transform="rotate(-90 164.8 118.8)">7</text>
<text x="215.2" y="114">1</text>
<text x="140.9" y="125.5">11</text>
<text x="79.8" y="130.2" transform="rotate(-90 79.8 130.2)">2</text>
<text x="124.4" y="130.6">12</text>
<text x="124.4" y="128">13</text>
<text x="140.9" y="128">10</text>
<text x="141.5" y="130.6">9</text>
<text x="141.5" y="133.1">8</text>
</g>
<g font-size="1.8" fill="#939391">
<text x="139.9" y="58">100k</text>
<text x="141" y="55.5">RV3</text>
</g>
<g font-size=".9" fill="#a90000">
<text x="53.1" y="23.6" transform="rotate(-90 53.1 23.6)">1</text>
<text x="53.1" y="28.1" transform="rotate(-90 53.1 28.1)">3</text>
<text x="54.9" y="25.1">2</text>
<text x="117.9" y="28.7" transform="rotate(-90 117.9 28.7)">1</text>
<text x="117.9" y="33.2" transform="rotate(-90 117.9 33.2)">3</text>
<text x="119.7" y="30.2">2</text>
<text x="31.5" y="64.3" transform="rotate(-90 31.5 64.3)">1</text>
<text x="33.3" y="65.8">2</text>
<text x="31.5" y="68.7" transform="rotate(-90 31.5 68.7)">3</text>
<text x="45.5" y="99.8" transform="rotate(-90 45.5 99.8)">1</text>
<text x="47.3" y="101.3">2</text>
<text x="45.5" y="107.5" transform="rotate(-90 45.5 107.5)">1</text>
<text x="45.5" y="104.3" transform="rotate(-90 45.5 104.3)">3</text>
<text x="45.5" y="111.9" transform="rotate(-90 45.5 111.9)">3</text>
<text x="47.3" y="109">2</text>
<text x="45.5" y="119.5" transform="rotate(-90 45.5 119.5)">3</text>
<text x="45.5" y="115.1" transform="rotate(-90 45.5 115.1)">1</text>
<text x="47.3" y="116.6">2</text>
<text x="45.5" y="122.7" transform="rotate(-90 45.5 122.7)">1</text>
<text x="47.3" y="124.2">2</text>
<text x="45.5" y="127.2" transform="rotate(-90 45.5 127.2)">3</text>
</g>
<g font-size=".9" fill="#a5a4a2">
<text x="147.1" y="58.6" transform="rotate(-90 147.1 58.6)">3</text>
<text x="147.1" y="54.1" transform="rotate(-90 147.1 54.1)">1</text>
<text x="148.9" y="55.6">2</text>
</g>
</svg>
